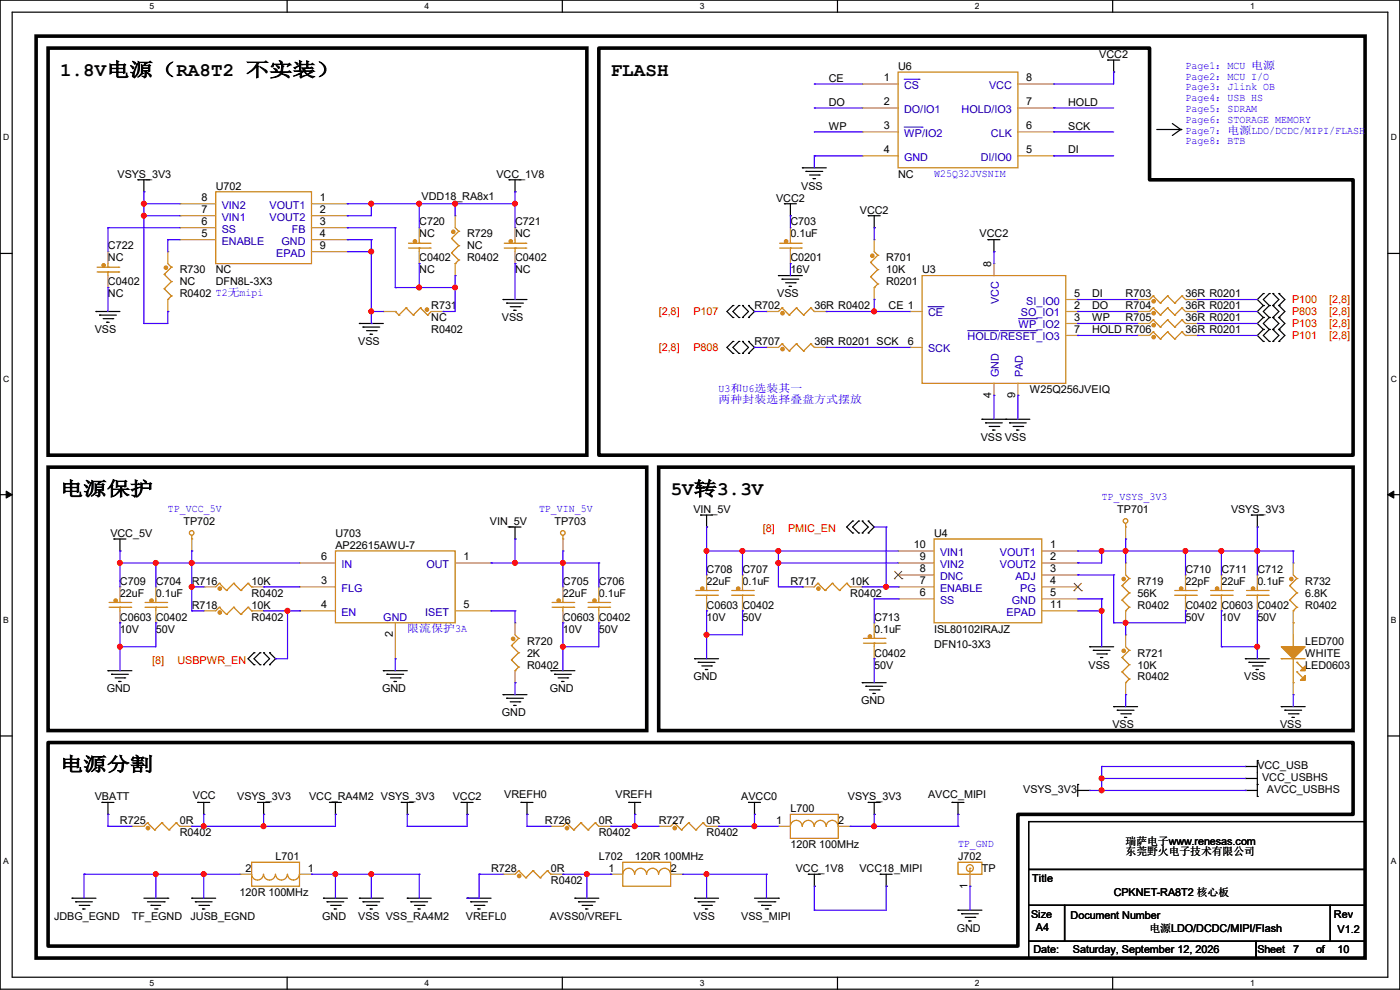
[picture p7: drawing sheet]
<svg xmlns="http://www.w3.org/2000/svg" width="297mm" height="210mm" viewBox="0 0 297 210" stroke-linecap="round" stroke-linejoin="round" font-family="sans-serif">
<path d="M0 0h297v209.8h-297zM2.6 2.6h291.8v204.7h-291.8z" fill="none" stroke="#000" stroke-width=".25"/>
<g fill="#fff">
<path d="M31.7 .3h1v2h-1z"/>
<path d="M31.7 207.6h1v1.9h-1z"/>
</g>
<path d="M60.9 0v2.6M60.9 207.3v2.5" fill="none" stroke="#000" stroke-width=".25"/>
<g fill="#fff">
<path d="M90.1 .3h1v2h-1z"/>
<path d="M90.1 207.6h1v1.9h-1z"/>
</g>
<path d="M119.3 0v2.6M119.3 207.3v2.5" fill="none" stroke="#000" stroke-width=".25"/>
<g fill="#fff">
<path d="M148.5 .3h.9v2h-.9z"/>
<path d="M148.5 207.6h.9v1.9h-.9z"/>
</g>
<path d="M177.7 0v2.6M177.7 207.3v2.5" fill="none" stroke="#000" stroke-width=".25"/>
<g fill="#fff">
<path d="M206.8 .3h1v2h-1z"/>
<path d="M206.8 207.6h1v1.9h-1z"/>
</g>
<path d="M236.1 0v2.6M236.1 207.3v2.5" fill="none" stroke="#000" stroke-width=".25"/>
<g fill="#fff">
<path d="M265.2 .3h1v2h-1z"/>
<path d="M265.2 207.6h1v1.9h-1z"/>
<path d="M.7 28.2h1.2v1.9h-1.2z"/>
<path d="M295.1 28.2h1.2v1.9h-1.2z"/>
<path d="M.7 79.3h1.2v2h-1.2z"/>
<path d="M295.1 79.3h1.2v2h-1.2z"/>
</g>
<path d="M0 53.8h2.6M294.4 53.8h2.6" fill="none" stroke="#000" stroke-width=".25"/>
<g fill="#fff">
<path d="M.7 130.5h1.2v2h-1.2z"/>
<path d="M295.1 130.5h1.1v2h-1.1z"/>
</g>
<path d="M0 104.9h2.6M294.4 104.9h2.6" fill="none" stroke="#000" stroke-width=".25"/>
<path d="M1.3 104.2l1.3 .7-1.3 .8zM294.4 104.9l1.3-.7v1.5z" fill="#000" stroke="#000" stroke-width=".21"/>
<g fill="#fff">
<path d="M.7 181.7h1.2v2h-1.2z"/>
<path d="M295.1 181.7h1.1v2h-1.1z"/>
</g>
<g fill="none" stroke="#000" stroke-width=".25">
<path d="M235 12.7h.1M235 12.7h2.5M236.3 15.3h.1M236.3 12.7v2.6M29.3 38.1h.1M29.3 38.1h2.5M30.5 38.1v2.6M108 38.1h.1M108 38.1h2.5M109.3 38.1v2.6M170.2 35.6h.1M170.2 35.6h5.1"/>
<path d="M171 36.4h.1M171 36.4h3.5M171.7 37.1h2.1M172.5 37.9h.1M172.5 37.9h.5M173.8 37.1h.1M245.4 27.5h5.1M248.7 26.2l1.8 1.3M250.5 27.5h.1M250.5 27.5l-1.8 1.2M30.5 40.7h.1M109.3 40.7h.1"/>
<path d="M165.1 58.5h.1M165.1 58.5h5.1M165.9 59.2h.1M165.9 59.2h3.6M166.4 43.2h.1M166.4 43.2h2.6M166.7 60h2M167.7 45.8h.1M167.7 43.2v2.6M168.7 60h.1M184.2 45.8h.1M184.2 45.8h2.5"/>
<path d="M185.5 48.3h.1M185.5 45.8v2.5M209.6 50.8h.1M209.6 50.8h2.5M210.9 53.4h.1M210.9 50.8v2.6M20.4 66.1h.1M20.4 66.1h5M21.1 66.8h.1M21.1 66.8h3.6M21.9 67.6h2M22.6 68.4h.1"/>
<path d="M22.6 68.4h.6M23.9 67.6h.1M76.2 68.6h.1M76.2 68.6h5.1M77 69.4h.1M77 69.4h3.6M77.8 70.1h2M78.5 70.9h.1M78.5 70.9h.5M79.8 70.1h.1M106.7 63.5h.1M106.7 63.5h5.1"/>
<path d="M107.5 64.3h.1M107.5 64.3h3.5M108.2 65.1h2.1M109 65.8h.1M109 65.8h.5M110.3 65.1h.1M155.5 72.4h.1M155.5 75h.1M155.5 64.8h.1M155.5 67.4h.1M155.5 72.4l-1.3 1.3 1.3 1.3M155.5 64.8l-1.3 1.3 1.3 1.3"/>
<path d="M156.8 75h.1M156.8 72.4h.1M156.8 67.4h.1M156.8 64.8h.1M156.8 72.4l-1.3 1.3 1.3 1.3M156.8 64.8l-1.3 1.3 1.3 1.3M157.5 75h.1M157.5 72.4h.1M157.5 67.4h.1M157.5 64.8h.1M157.5 72.4l1.3 1.3-1.3 1.3M157.5 64.8l1.3 1.3-1.3 1.3"/>
<path d="M158.8 72.4h.1M158.8 75h.1M158.8 64.8h.1M158.8 67.4h.1M158.8 72.4l1.3 1.3-1.3 1.3M158.8 64.8l1.3 1.3-1.3 1.3M167.4 60.7h.1M167.4 60.7h.5M268 62.3h.1M268 64.8h.1M268 67.4h.1M268 69.9h.1"/>
<path d="M268 72.4h.1M268 62.3l-1.3 1.2 1.3 1.3M268 67.4l-1.3 1.2 1.3 1.3M268 69.9l-1.3 1.3 1.3 1.2M268 64.8l-1.3 1.3 1.3 1.3M269.3 64.8h.1M269.3 62.3h.1M269.3 69.9h.1M269.3 67.4h.1M269.3 72.4h.1M269.3 62.3l-1.3 1.2 1.3 1.3M269.3 67.4l-1.3 1.2 1.3 1.3"/>
<path d="M269.3 69.9l-1.3 1.3 1.3 1.2M269.3 64.8l-1.3 1.3 1.3 1.3M270 64.8h.1M270 62.3h.1M270 69.9h.1M270 67.4h.1M270 72.4h.1M270 62.3l1.3 1.2-1.3 1.3M270 67.4l1.3 1.2-1.3 1.3M270 69.9l1.3 1.3-1.3 1.2M270 64.8l1.3 1.3-1.3 1.3M271.3 62.3h.1"/>
<path d="M271.3 64.8h.1M271.3 67.4h.1M271.3 69.9h.1M271.3 72.4h.1M271.3 62.3l1.3 1.2-1.3 1.3M271.3 67.4l1.3 1.2-1.3 1.3M271.3 69.9l1.3 1.3-1.3 1.2M271.3 64.8l1.3 1.3-1.3 1.3M208.3 88.9h.1M208.3 88.9h10.2M209.1 89.7h.1M209.1 89.7h3.5"/>
<path d="M209.8 90.5h2.1M210.6 91.2h.1M210.6 91.2h.5M211.9 90.5h.1M213.4 88.9h.1M214.2 89.7h.1M214.2 89.7h3.5M214.9 90.5h2.1M215.7 91.2h.1M215.7 91.2h.5M217 90.5h.1M24.2 114.3h.1"/>
<path d="M24.2 114.3h2.5M25.4 116.9h.1M25.4 114.3v2.6M108 111.8h.1M108 111.8h2.5M109.3 114.3h.1M109.3 111.8v2.5M148.6 109.3h.1M148.6 109.3h2.6M149.9 111.8h.1M149.9 109.3v2.5M180.9 110.5h.1"/>
<path d="M180.9 113.1h.1M180.9 110.5l-1.3 1.3 1.3 1.3M182.2 113.1h.1M182.2 110.5h.1M182.2 110.5l-1.3 1.3 1.3 1.3M182.9 113.1h.1M182.9 110.5h.1M182.9 110.5l1.3 1.3-1.3 1.3M184.2 110.5h.1M184.2 113.1h.1M184.2 110.5l1.3 1.3-1.3 1.3M265.5 109.3h.1"/>
<path d="M265.5 109.3h2.5M266.7 111.8h.1M266.7 109.3v2.5M53.9 138.5h.1M53.9 138.5l-1.3 1.2 1.3 1.3M55.2 138.5h.1M55.2 138.5l-1.3 1.2 1.3 1.3M55.9 138.5h.1M55.9 138.5l1.3 1.2-1.3 1.3M57.2 138.5h.1M57.2 138.5l1.3 1.2-1.3 1.3M147.4 139.7h.1"/>
<path d="M147.4 139.7h5M231.2 137.2h.1M231.2 137.2h5.1M231.9 138h.1M231.9 138h3.6M232.7 138.7h2M233.5 139.5h.1M233.5 139.5h.5M234.7 138.7h.1M264.2 139.7h.1M264.2 139.7h5.1M0 156.1h2.6"/>
<path d="M22.9 142.3h.1M22.9 142.3h5.1M23.7 143h.1M23.7 143h3.5M24.4 143.8h2.1M25.2 144.6h.1M25.2 144.6h.5M26.5 143.8h.1M53.9 141h.1M55.2 141h.1M55.9 141h.1M57.2 141h.1"/>
<path d="M81.3 142.3h.1M81.3 142.3h5.1M82.1 143h.1M82.1 143h3.5M82.8 143.8h2.1M83.6 144.6h.1M83.6 144.6h.5M84.9 143.8h.1M106.7 147.4h.1M106.7 147.4h5.1M107.5 148.1h.1M107.5 148.1h3.5"/>
<path d="M108.2 148.9h2.1M109 149.6h.1M109 149.6h.5M110.3 148.9h.1M116.9 142.3h.1M116.9 142.3h5.1M117.6 143h.1M117.6 143h3.6M118.4 143.8h2M119.2 144.6h.1M119.2 144.6h.5M120.4 143.8h.1"/>
<path d="M148.1 140.5h.1M148.1 140.5h3.6M148.9 141.3h2M149.6 142h.1M149.6 142h.6M150.9 141.3h.1M182.9 144.8h.1M182.9 144.8h5.1M183.7 145.6h.1M183.7 145.6h3.5M184.4 146.3h2.1M185.2 147.1h.1"/>
<path d="M185.2 147.1h.5M186.5 146.3h.1M236.3 149.9h.1M236.3 149.9h5M237 150.7h.1M237 150.7h3.6M237.8 151.4h2M238.5 152.2h.1M238.5 152.2h.6M239.8 151.4h.1M265 140.5h.1M265 140.5h3.5"/>
<path d="M265.7 141.3h2.1M266.5 142h.1M266.5 142h.5M267.8 141.3h.1M271.8 149.9h.1M271.8 149.9h5.1M272.6 150.7h.1M272.6 150.7h3.5M273.3 151.4h2.1M274.1 152.2h.1M274.1 152.2h.5M275.4 151.4h.1"/>
<path d="M294.4 156.1h2.6M21.6 170.2h.1M21.6 170.2h2.6M22.9 172.8h.1M22.9 170.2v2.6M42 170.2h.1M42 170.2h2.5M43.2 172.8h.1M43.2 170.2v2.6M54.7 170.2h.1M54.7 170.2h2.5M55.9 172.8h.1"/>
<path d="M55.9 170.2v2.6M69.9 170.2h.1M69.9 170.2h2.5M71.2 172.8h.1M71.2 170.2v2.6M85.1 170.2h.1M85.1 170.2h2.6M86.4 172.8h.1M86.4 170.2v2.6M97.8 170.2h.1M97.8 170.2h2.6M99.1 172.8h.1"/>
<path d="M99.1 170.2v2.6M110.5 170.2h.1M110.5 170.2h2.6M111.8 172.8h.1M111.8 170.2v2.6M133.4 170.2h.1M133.4 170.2h2.5M134.7 172.8h.1M134.7 170.2v2.6M158.8 170.2h.1M158.8 170.2h2.5M160.1 172.8h.1"/>
<path d="M160.1 170.2v2.6M184.2 170.2h.1M184.2 170.2h2.5M185.5 172.8h.1M185.5 170.2v2.6M202 170.2h.1M202 170.2h2.5M203.2 172.8h.1M203.2 170.2v2.6M218.2 174.3h71.4v10.1h-71.4zM228.6 166.4h.1M228.6 167.7h2.6"/>
<path d="M228.6 166.4v2.6M231.2 167.7h.1M264.2 165.1h.1M264.2 167.7h.1M264.2 162.6h.1M264.2 167.7h2.5M264.2 165.1h2.5M264.2 162.6h2.5M266.7 166.4h.1M266.7 169h.1M266.7 161.3h.1M266.7 161.3v7.7"/>
<path d="M15.3 190.5h.1M15.3 190.5h5.1M16 191.3h.1M16 191.3h3.6M16.8 192.1h2M17.6 192.8h.1M17.6 192.8h.5M18.8 192.1h.1M30.5 190.5h5.1M31.3 191.3h3.5M32 192.1h.1M32 192.1h2.1"/>
<path d="M32.8 192.8h.5M33.3 192.8h.1M34.8 191.3h.1M35.6 190.5h.1M40.7 190.5h.1M40.7 190.5h5.1M41.4 191.3h.1M41.4 191.3h3.6M42.2 192.1h2M43 192.8h.1M43 192.8h.5M44.2 192.1h.1"/>
<path d="M68.6 190.5h.1M68.6 190.5h5.1M69.4 191.3h.1M69.4 191.3h3.5M70.1 192.1h2.1M70.9 192.8h.1M70.9 192.8h.5M72.2 192.1h.1M76.2 190.5h.1M76.2 190.5h5.1M77 191.3h.1M77 191.3h3.6"/>
<path d="M77.8 192.1h2M78.5 192.8h.1M78.5 192.8h.5M79.8 192.1h.1M86.4 190.5h.1M86.4 190.5h5.1M87.2 191.3h.1M87.2 191.3h3.5M87.9 192.1h2.1M88.7 192.8h.1M88.7 192.8h.5M90 192.1h.1"/>
<path d="M99.1 190.5h.1M99.1 190.5h5.1M99.9 191.3h.1M99.9 191.3h3.5M100.6 192.1h2.1M101.4 192.8h.1M101.4 192.8h.5M102.7 192.1h.1M122 190.5h.1M122 190.5h5M122.7 191.3h.1M122.7 191.3h3.6"/>
<path d="M123.5 192.1h2M124.2 192.8h.1M124.2 192.8h.6M125.5 192.1h.1M147.4 190.5h.1M147.4 190.5h5M148.1 191.3h.1M148.1 191.3h3.6M148.9 192.1h2M149.6 192.8h.1M149.6 192.8h.6M150.9 192.1h.1"/>
<path d="M160.1 190.5h5M160.8 191.3h3.6M161.6 192.1h.1M161.6 192.1h2M162.3 192.8h.6M162.9 192.8h.1M164.4 191.3h.1M165.1 190.5h.1M171.5 185.5h.1M171.5 185.5h2.5M172.8 188h.1M172.8 185.5v2.5"/>
<path d="M186.7 185.5h.1M186.7 185.5h2.6M188 188h.1M188 185.5v2.5M203.2 193.1h.1M203.2 193.1h5.1M204 193.8h.1M204 193.8h3.6M204.8 194.6h2M205.5 195.4h.1M205.5 195.4h.5M206.8 194.6h.1"/>
<path d="M218.2 184.4h71.4v7.7h-71.4zM218.2 192.1h7.6v7.6h-7.6zM218.2 199.7h48.3v3.5h-48.3zM225.8 192.1h56.4v7.6h-56.4zM266.5 199.7h23.1v3.5h-23.1zM282.2 192.1h7.4v7.6h-7.4z"/>
</g>
<path d="M7.7 7.7h281.9v195.5h-281.9zM10.2 10.2h114.3v86.4h-114.3zM127 10.2h116.9v27.9h43.2v58.5h-160.1zM10.2 99.1h127v55.9h-127zM139.7 99.1h147.4v55.9h-147.4zM10.2 157.5h276.9v15.3h-71.2v27.9h-205.7z" fill="none" stroke="#000" stroke-width=".76"/>
<g fill="none" stroke="#cc8006" stroke-width=".25">
<path d="M190.5 15.3h25.4v20.3h-25.4zM20.6 57.7h4.6M20.6 56.7h4.6M22.9 57.7h.1M22.9 56.7h.1M22.9 55.9v.8M22.9 57.7v.8M25.2 57.7h.1M25.2 56.7h.1M34.8 58.2h.1M34.8 58.2l1.6 1.5M35.6 55.9l.8 .8"/>
<path d="M36.4 56.7h.1M36.4 59.7h.1M36.4 56.7l-1.6 1.5M36.4 59.7l-1.6 1.6M45.8 40.7h20.3v15.2h-20.3zM86.7 52.6h4.5M86.7 51.6h4.5M88.9 52.6h.1M88.9 51.6h.1M88.9 50.8v.8M88.9 52.6v.8M91.2 52.6h.1"/>
<path d="M91.2 51.6h.1M95.8 50.6h.1M95.8 53.6h.1M95.8 50.6l1.5 1.5M95.8 53.6l1.5 1.6M96.6 55.9h.1M96.6 48.3l.7 .8M97.3 49.1h.1M97.3 52.1h.1M97.3 55.2h.1M97.3 49.1l-1.5 1.5M97.3 52.1l-1.5 1.5"/>
<path d="M97.3 55.2l-.7 .7M107 52.6h4.5M107 51.6h4.5M109.3 52.6h.1M109.3 51.6h.1M109.3 50.8v.8M109.3 52.6v.8M111.5 52.6h.1M111.5 51.6h.1M165.4 52.6h4.6M165.4 51.6h4.6M167.7 52.6h.1"/>
<path d="M167.7 51.6h.1M167.7 50.8v.8M167.7 52.6v.8M170 52.6h.1M170 51.6h.1M184.7 55.7h.1M184.7 58.7h.1M184.7 55.7l1.5 1.5M184.7 58.7l1.5 1.5M185.5 53.4l.7 .7M186.2 54.1h.1M186.2 57.2h.1"/>
<path d="M186.2 54.1l-1.5 1.6M186.2 57.2l-1.5 1.5M195.6 58.5h30.5v22.8h-30.5zM34.8 61.3h.1M34.8 61.3l1.6 1.5M35.6 63.5h.1M36.4 62.8h.1M36.4 62.8l-.8 .7M83.9 66.1h.1M83.9 66.1l.7 .7M84.6 66.8h.1M86.1 65.3h.1"/>
<path d="M86.1 65.3l1.6 1.5M86.1 65.3l-1.5 1.5M87.7 66.8h.1M89.2 65.3h.1M89.2 65.3l1.5 1.5M89.2 65.3l-1.5 1.5M90.7 66.8h.1M91.5 66.1l-.8 .7M165.9 65.3h.1M165.9 72.9h.1M165.9 65.3l-.8 .8M165.9 65.3l1.5 1.5"/>
<path d="M165.9 72.9l-.8 .8M165.9 72.9l1.5 1.6M167.4 66.8h.1M167.4 74.5h.1M169 65.3h.1M169 72.9h.1M169 65.3l-1.6 1.5M169 65.3l1.5 1.5M169 72.9l-1.6 1.6M169 72.9l1.5 1.6M170.5 66.8h.1M170.5 74.5h.1"/>
<path d="M172 65.3h.1M172 72.9h.1M172 65.3l-1.5 1.5M172 65.3l.8 .8M172 72.9l-1.5 1.6M172 72.9l.8 .8M172.8 66.1h.1M172.8 73.7h.1M185.5 61h.1M186.2 60.2h.1M186.2 60.2l-.7 .8M244.6 65.3h.1"/>
<path d="M244.6 67.9h.1M244.6 70.4h.1M244.6 62.8h.1M244.6 65.3l-.7 .8M244.6 65.3l1.6 1.5M244.6 67.9l-.7 .7M244.6 67.9l1.6 1.5M244.6 70.4l-.7 .8M244.6 70.4l1.6 1.5M244.6 62.8l-.7 .7M244.6 62.8l1.6 1.5M246.2 66.8h.1"/>
<path d="M246.2 69.4h.1M246.2 71.9h.1M246.2 64.3h.1M247.7 65.3h.1M247.7 67.9h.1M247.7 70.4h.1M247.7 62.8h.1M247.7 65.3l-1.5 1.5M247.7 65.3l1.5 1.5M247.7 67.9l-1.5 1.5M247.7 67.9l1.5 1.5M247.7 70.4l-1.5 1.5"/>
<path d="M247.7 70.4l1.5 1.5M247.7 62.8l-1.5 1.5M247.7 62.8l1.5 1.5M249.2 66.8h.1M249.2 69.4h.1M249.2 71.9h.1M249.2 64.3h.1M250.7 65.3h.1M250.7 67.9h.1M250.7 70.4h.1M250.7 62.8h.1M250.7 65.3l-1.5 1.5"/>
<path d="M250.7 65.3l.8 .8M250.7 67.9l-1.5 1.5M250.7 67.9l.8 .7M250.7 70.4l-1.5 1.5M250.7 70.4l.8 .8M250.7 62.8l-1.5 1.5M250.7 62.8l.8 .7M251.5 66.1h.1M251.5 68.6h.1M251.5 71.2h.1M251.5 63.5h.1M40.7 114.3h.1"/>
<path d="M40.7 113.6v.7M71.2 116.9h25.4v15.2h-25.4zM119.4 114.3h.1M119.4 113.6v.7M198.2 114.3h22.8v17.8h-22.8zM238.8 111.8h.1M238.8 111v.8M23.2 128.8h4.5M23.2 127.8h4.5M25.4 128.8h.1M25.4 127.8h.1M25.4 127v.8"/>
<path d="M25.4 128.8v.8M27.7 128.8h.1M27.7 127.8h.1M30.8 128.8h4.5M30.8 127.8h4.5M33.1 128.8h.1M33.1 127.8h.1M33.1 127v.8M33.1 128.8v.8M35.3 128.8h.1M35.3 127.8h.1M46.5 123.7h.1"/>
<path d="M46.5 128.8h.1M46.5 123.7l-.7 .8M46.5 123.7l1.5 1.6M46.5 128.8l-.7 .8M46.5 128.8l1.5 1.5M48 125.3h.1M48 130.3h.1M49.6 123.7h.1M49.6 128.8h.1M49.6 123.7l-1.6 1.6M49.6 123.7l1.5 1.6M49.6 128.8l-1.6 1.5"/>
<path d="M49.6 128.8l1.5 1.5M51.1 125.3h.1M51.1 130.3h.1M52.6 123.7h.1M52.6 128.8h.1M52.6 123.7l-1.5 1.6M52.6 123.7l.8 .8M52.6 128.8l-1.5 1.5M52.6 128.8l.8 .8M53.4 124.5h.1M53.4 129.6h.1M108.5 136.9h.1"/>
<path d="M108.5 140h.1M108.5 136.9l1.5 1.6M108.5 140l1.5 1.5M109.3 134.7l.7 .7M110 135.4h.1M110 138.5h.1M110 135.4l-1.5 1.5M110 138.5l-1.5 1.5M117.1 128.8h4.6M117.1 127.8h4.6M119.4 128.8h.1M119.4 127.8h.1"/>
<path d="M119.4 127v.8M119.4 128.8v.8M121.7 128.8h.1M121.7 127.8h.1M124.8 128.8h4.5M124.8 127.8h4.5M127 128.8h.1M127 127.8h.1M127 127v.8M127 128.8v.8M129.3 128.8h.1M129.3 127.8h.1"/>
<path d="M147.6 126.3h4.6M147.6 125.3h4.6M149.9 126.3h.1M149.9 125.3h.1M149.9 124.5v.8M149.9 126.3v.7M152.2 126.3h.1M152.2 125.3h.1M155.2 126.3h4.6M155.2 125.3h4.6M157.5 126.3h.1M157.5 125.3h.1"/>
<path d="M157.5 124.5v.8M157.5 126.3v.7M159.8 126.3h.1M159.8 125.3h.1M173.5 123.7h.1M173.5 123.7l-.7 .8M173.5 123.7l1.5 1.6M175 125.3h.1M176.6 123.7h.1M176.6 123.7l-1.6 1.6M176.6 123.7l1.5 1.6M178.1 125.3h.1"/>
<path d="M179.6 123.7h.1M179.6 123.7l-1.5 1.6M179.6 123.7l.8 .8M180.4 124.5h.1M183.2 136.4h4.5M183.2 135.4h4.5M185.5 136.4h.1M185.5 135.4h.1M185.5 134.7v.7M185.5 136.4v.8M187.7 136.4h.1M187.7 135.4h.1"/>
<path d="M238 139.5h.1M238 124.2h.1M238 127.3h.1M238 139.5l1.6 1.5M238 124.2l1.6 1.6M238 127.3l1.6 1.5M238.8 129.6h.1M238.8 137.2l.8 .8M238.8 122l.8 .7M239.6 138h.1M239.6 122.7h.1M239.6 125.8h.1"/>
<path d="M239.6 128.8h.1M239.6 138l-1.6 1.5M239.6 122.7l-1.6 1.5M239.6 125.8l-1.6 1.5M239.6 128.8l-.8 .8M249.2 126.3h4.6M249.2 125.3h4.6M251.5 126.3h.1M251.5 125.3h.1M251.5 124.5v.8M251.5 126.3v.7M253.8 126.3h.1"/>
<path d="M253.8 125.3h.1M256.8 126.3h4.6M256.8 125.3h4.6M259.1 126.3h.1M259.1 125.3h.1M259.1 124.5v.8M259.1 126.3v.7M261.4 126.3h.1M261.4 125.3h.1M264.5 126.3h4.5M264.5 125.3h4.5M266.7 126.3h.1"/>
<path d="M266.7 125.3h.1M266.7 124.5v.8M266.7 126.3v.7M269 126.3h.1M269 125.3h.1M271.8 139.7h.1M271.8 139.7h5.1M273.6 124.2h.1M273.6 127.3h.1M273.6 124.2l1.5 1.6M273.6 127.3l1.5 1.5M274.4 129.6h.1"/>
<path d="M274.4 137.2h.1M274.4 122l.7 .7M274.4 134.7v2.5M274.4 139.7v5.1M275.1 122.7h.1M275.1 125.8h.1M275.1 128.8h.1M275.1 122.7l-1.5 1.5M275.1 125.8l-1.5 1.5M275.1 128.8l-.7 .8M109.3 142.3h.1M110 141.5h.1"/>
<path d="M110 141.5l-.7 .8M238 142.5h.1M238 142.5l1.6 1.6M238.8 144.8h.1M239.6 141h.1M239.6 144.1h.1M239.6 141l-1.6 1.5M239.6 144.1l-.8 .7M274.4 144.8h.1M275.1 140.5h.1M275.1 142.5h.1M275.1 140.5l1.3 1.3"/>
<path d="M275.1 142.5l1.3 1.3M31.3 174.5h.1M31.3 174.5l-.8 .8M31.3 174.5l1.5 1.6M32.8 176.1h.1M34.3 174.5h.1M34.3 174.5l-1.5 1.6M34.3 174.5l1.6 1.6M35.9 176.1h.1M37.4 174.5h.1M37.4 174.5l-1.5 1.6M37.4 174.5l.7 .8"/>
<path d="M38.1 175.3h.1M120.2 174.5h.1M120.2 174.5l-.8 .8M120.2 174.5l1.5 1.6M121.7 176.1h.1M123.2 174.5h.1M123.2 174.5l-1.5 1.6M123.2 174.5l1.6 1.6M124.8 176.1h.1M126.3 174.5h.1M126.3 174.5l-1.5 1.6M126.3 174.5l.7 .8"/>
<path d="M127 175.3h.1M143 174.5h.1M143 174.5l-.7 .8M143 174.5l1.6 1.6M144.6 176.1h.1M146.1 174.5h.1M146.1 174.5l-1.5 1.6M146.1 174.5l1.5 1.6M147.6 176.1h.1M149.1 174.5h.1M149.1 174.5l-1.5 1.6M149.1 174.5l.8 .8"/>
<path d="M149.9 175.3h.1M167.7 172.8h10.1v5h-10.1zM175.3 175.3a1.27 1.27 0 0 0-1.3-1.3 1.27 1.27 0 0 0-1.3 1.3 1.27 1.27 0 0 0-1.2-1.3 1.27 1.27 0 0 0-1.3 1.3 1.25 1.25 0 0 0-1.3-1.3 1.25 1.25 0 0 0-1.2 1.3M177.8 175.3a1.25 1.25 0 0 0-1.2-1.3 1.25 1.25 0 0 0-1.3 1.3M53.4 182.9h10.1v5.1h-10.1zM53.4 185.5a1.27 1.27 0 0 0 1.3 1.2 1.27 1.27 0 0 0 1.2-1.2 1.25 1.25 0 0 0 1.3 1.2 1.25 1.25 0 0 0 1.2-1.2M58.5 185.5a1.25 1.25 0 0 0 1.2 1.2 1.25 1.25 0 0 0 1.3-1.2M61 185.5a1.25 1.25 0 0 0 1.3 1.2 1.25 1.25 0 0 0 1.2-1.2M110 184.7h.1M110 184.7l-.7 .8M110 184.7l1.5 1.5M111.5 186.2h.1"/>
<path d="M113.1 184.7h.1M113.1 184.7l-1.6 1.5M113.1 184.7l1.5 1.5M114.6 186.2h.1M116.1 184.7h.1M116.1 184.7l-1.5 1.5M116.1 184.7l.8 .8M116.9 185.5h.1M132.1 182.9h10.2v5.1h-10.2zM132.1 185.5a1.25 1.25 0 0 1 1.3-1.3 1.25 1.25 0 0 1 1.2 1.3M134.7 185.5a1.25 1.25 0 0 1 1.2-1.3 1.25 1.25 0 0 1 1.3 1.3M137.2 185.5a1.25 1.25 0 0 1 1.3-1.3 1.25 1.25 0 0 1 1.2 1.3"/>
<path d="M139.7 185.5a1.25 1.25 0 0 1 1.3-1.3 1.25 1.25 0 0 1 1.2 1.3M203.2 182.9h5.1v2.6h-5.1zM205.8 184.2h.1M205.8 184.2v1.3"/>
<circle cx="40.7" cy="113.1" r=".49"/>
<circle cx="119.4" cy="113.1" r=".49"/>
<circle cx="238.8" cy="110.5" r=".49"/>
<circle cx="205.8" cy="184.2" r=".74"/>
</g>
<g fill="#cc8006" stroke="#cc8006" stroke-width=".25">
<path d="M271.8 137.2h5.1l-2.5 2.5z"/>
<path d="M275.9 142.3l1-1v1z"/>
<path d="M275.9 144.3l1-1v1z"/>
<circle cx="143.1" cy="175.7" r=".36"/>
<circle cx="238.4" cy="138.1" r=".36"/>
<circle cx="166.8" cy="51.2" r=".36"/>
<circle cx="108.4" cy="51.2" r=".36"/>
<circle cx="244.7" cy="66.4" r=".36"/>
<circle cx="149" cy="124.9" r=".36"/>
<circle cx="120.3" cy="175.7" r=".36"/>
<circle cx="185.1" cy="54.3" r=".36"/>
<circle cx="88" cy="51.2" r=".36"/>
<circle cx="258.2" cy="124.9" r=".36"/>
<circle cx="166" cy="66.4" r=".36"/>
<circle cx="244.7" cy="69" r=".36"/>
<circle cx="156.6" cy="124.9" r=".36"/>
<circle cx="96.2" cy="49.2" r=".36"/>
<circle cx="250.6" cy="124.9" r=".36"/>
<circle cx="90.6" cy="65.7" r=".36"/>
<circle cx="126.1" cy="127.4" r=".36"/>
<circle cx="118.5" cy="127.4" r=".36"/>
<circle cx="244.7" cy="71.5" r=".36"/>
<circle cx="238.4" cy="122.8" r=".36"/>
<circle cx="184.6" cy="135" r=".36"/>
<circle cx="24.5" cy="127.4" r=".36"/>
<circle cx="274" cy="122.8" r=".36"/>
<circle cx="265.8" cy="124.9" r=".36"/>
<circle cx="35.2" cy="56.8" r=".36"/>
<circle cx="166" cy="74.1" r=".36"/>
<circle cx="110.1" cy="185.8" r=".36"/>
<circle cx="108.9" cy="135.5" r=".36"/>
<circle cx="173.6" cy="124.9" r=".36"/>
<circle cx="244.7" cy="63.9" r=".36"/>
<circle cx="32.2" cy="127.4" r=".36"/>
<circle cx="31.4" cy="175.7" r=".36"/>
<circle cx="46.6" cy="124.9" r=".36"/>
<circle cx="46.6" cy="129.9" r=".36"/>
<circle cx="22" cy="56.3" r=".36"/>
</g>
<g fill="none" stroke="#a84" stroke-width=".25">
<path d="M182.9 17.8h.1M182.9 17.8h7.6M215.9 17.8h7.7M223.6 17.8h.1M182.9 22.9h.1M182.9 28h.1M182.9 33.1h.1M182.9 22.9h7.6M182.9 28h7.6M182.9 33.1h7.6M215.9 22.9h7.7M215.9 28h7.7"/>
<path d="M215.9 33.1h7.7M223.6 33.1h.1M223.6 28h.1M223.6 22.9h.1M22.9 53.4h.1M22.9 53.4v2.5M22.9 58.5v2.5M35.6 53.4h.1M35.6 53.4v2.5M38.1 50.8h.1M38.1 48.3h.1M38.1 45.8h.1"/>
<path d="M38.1 43.2h.1M38.1 43.2h7.7M38.1 45.8h7.7M38.1 48.3h7.7M38.1 50.8h7.7M66.1 43.2h7.6M66.1 45.8h7.6M66.1 48.3h7.6M66.1 50.8h7.6M66.1 53.4h7.6M73.7 43.2h.1M73.7 45.8h.1"/>
<path d="M73.7 48.3h.1M73.7 50.8h.1M73.7 53.4h.1M88.9 48.3h.1M88.9 55.9h.1M88.9 48.3v2.5M88.9 53.4v2.5M96.6 45.8h.1M96.6 58.5h.1M96.6 45.8v2.5M96.6 55.9v2.6M109.3 48.3h.1"/>
<path d="M109.3 55.9h.1M109.3 48.3v2.5M109.3 53.4v2.5M167.7 48.3h.1M167.7 55.9h.1M167.7 48.3v2.5M167.7 53.4v2.5M185.5 50.8h.1M185.5 50.8v2.6M210.9 55.9h.1M210.9 55.9v2.6M22.9 61h.1"/>
<path d="M35.6 66.1h.1M35.6 63.5v2.6M81.3 66.1h.1M81.3 66.1h2.6M91.5 66.1h2.5M94 66.1h.1M162.6 66.1h.1M162.6 73.7h.1M162.6 66.1h2.5M162.6 73.7h2.5M172.8 66.1h2.5M172.8 73.7h2.5"/>
<path d="M175.3 66.1h.1M175.3 73.7h.1M185.5 63.5h.1M185.5 61v2.5M193.1 66.1h.1M193.1 73.7h.1M193.1 66.1h2.5M193.1 73.7h2.5M226.1 66.1h2.5M226.1 68.6h2.5M226.1 71.2h2.5M226.1 63.5h2.5"/>
<path d="M228.6 66.1h.1M228.6 68.6h.1M228.6 63.5h.1M228.6 71.2h.1M241.3 66.1h.1M241.3 68.6h.1M241.3 71.2h.1M241.3 63.5h.1M241.3 66.1h2.6M241.3 68.6h2.6M241.3 71.2h2.6M241.3 63.5h2.6"/>
<path d="M251.5 66.1h2.5M251.5 68.6h2.5M251.5 71.2h2.5M251.5 63.5h2.5M254 66.1h.1M254 68.6h.1M254 71.2h.1M254 63.5h.1M210.9 83.9h.1M210.9 81.3v2.6M215.9 83.9h.1M215.9 81.3v2.6"/>
<path d="M40.7 116.9h.1M40.7 114.3v2.6M63.5 119.4h.1M63.5 119.4h7.7M96.6 119.4h7.6M104.2 119.4h.1M119.4 116.9h.1M119.4 114.3v2.6M190.5 119.4h.1M190.5 116.9h.1M190.5 119.4h7.7M190.5 116.9h7.7"/>
<path d="M221 119.4h7.6M221 116.9h7.6M228.6 116.9h.1M228.6 119.4h.1M238.8 119.4h.1M238.8 114.3h.1M238.8 111.8v2.5M238.8 119.4v2.6M274.4 119.4h.1M274.4 119.4v2.6M25.4 124.5h.1M25.4 132.1h.1"/>
<path d="M25.4 124.5v2.5M25.4 129.6v2.5M33.1 124.5h.1M33.1 132.1h.1M33.1 124.5v2.5M33.1 129.6v2.5M43.2 124.5h.1M43.2 129.6h.1M43.2 124.5h2.6M43.2 129.6h2.6M53.4 124.5h2.5M53.4 129.6h2.5"/>
<path d="M55.9 124.5h.1M55.9 129.6h.1M63.5 124.5h.1M63.5 129.6h.1M63.5 124.5h7.7M63.5 129.6h7.7M83.9 139.7h.1M83.9 132.1v7.6M96.6 129.6h7.6M104.2 129.6h.1M109.3 132.1h.1M109.3 132.1v2.6"/>
<path d="M119.4 124.5h.1M119.4 132.1h.1M119.4 124.5v2.5M119.4 129.6v2.5M127 124.5h.1M127 132.1h.1M127 124.5v2.5M127 129.6v2.5M149.9 122h.1M149.9 129.6h.1M149.9 122v2.5M149.9 127v2.6"/>
<path d="M157.5 122h.1M157.5 129.6h.1M157.5 122v2.5M157.5 127v2.6M170.2 124.5h.1M170.2 124.5h2.6M180.4 124.5h2.5M182.9 124.5h.1M185.5 132.1h.1M185.5 139.7h.1M185.5 132.1v2.6M185.5 137.2v2.5"/>
<path d="M190.5 127h.1M190.5 124.5h.1M190.5 122h.1M190.5 124.5h7.7M190.5 122h7.7M190.5 127h7.7M221 124.5h7.6M221 129.6h7.6M221 122h7.6M221 127h7.6M228.6 122h.1M228.6 124.5h.1"/>
<path d="M228.6 127h.1M228.6 129.6h.1M238.8 134.7h.1M238.8 132.1h.1M238.8 129.6v2.5M238.8 134.7v2.5M251.5 122h.1M251.5 129.6h.1M251.5 122v2.5M251.5 127v2.6M259.1 122h.1M259.1 129.6h.1"/>
<path d="M259.1 122v2.5M259.1 127v2.6M266.7 122h.1M266.7 129.6h.1M266.7 122v2.5M266.7 127v2.6M274.4 132.1h.1M274.4 129.6v5.1M109.3 144.8h.1M109.3 142.3v2.5M238.8 147.4h.1M238.8 144.8v2.6"/>
<path d="M274.4 147.4h.1M274.4 144.8v2.6M28 175.3h.1M28 175.3h2.5M38.1 175.3h2.6M40.7 175.3h.1M116.9 175.3h.1M116.9 175.3h2.5M127 175.3h2.6M129.6 175.3h.1M139.7 175.3h.1M139.7 175.3h2.6"/>
<path d="M149.9 175.3h2.5M152.4 175.3h.1M165.1 175.3h.1M165.1 175.3h2.6M177.8 175.3h2.6M180.4 175.3h.1M50.8 185.5h.1M50.8 185.5h2.6M63.5 185.5h2.6M66.1 185.5h.1M106.7 185.5h.1M106.7 185.5h2.6"/>
<path d="M116.9 185.5h2.5M119.4 185.5h.1M129.6 185.5h.1M129.6 185.5h2.5M142.3 185.5h2.5M144.8 185.5h.1M205.8 188h.1M205.8 185.5v2.5"/>
</g>
<path d="M191.8 16.8h3.2M195 16.8h.1M191.8 27h3.8M195.6 27h.1M196.9 65.1h3.2M200.1 65.1h.1M205.3 70.1h6.3M211.6 70.1h.1M212.3 70.1h7.6M216.1 67.6h3.8M219.9 67.6h.1M219.9 70.1h.1" fill="none" stroke="#00c" stroke-width=".21"/>
<path d="M189.7 122.8h.1M189.8 121.2l1.5 1.6M191.3 121.2l-1.6 1.6M191.3 122.8h.1M227.8 125.3h.1M227.9 123.7l1.5 1.6M229.4 123.7l-1.6 1.6M229.4 125.3h.1" fill="none" stroke="#804000" stroke-width=".21"/>
<g fill="none" stroke="#4200ff" stroke-width=".25">
<path d="M172.8 17.8h.1M172.8 17.8h10.1M223.6 17.8h.1M236.3 15.3h.1M236.3 15.3v2.5h-12.7M172.8 28h.1M172.8 22.9h.1M172.8 33.1h.1M172.8 33.1v2.5M172.8 28h10.1M172.8 22.9h10.1M172.8 33.1h10.1"/>
<path d="M223.6 22.9h.1M223.6 33.1h.1M223.6 28h.1M223.6 28h12.7M223.6 22.9h12.7M223.6 33.1h12.7M22.9 48.3h.1M22.9 48.3v5.1M22.9 48.3h15.2M30.5 45.8h.1M30.5 43.2h.1M30.5 40.7h.1"/>
<path d="M30.5 43.2h7.6M30.5 45.8h7.6M30.5 40.7v27.9M35.6 50.8h.1M35.6 50.8v2.6M35.6 50.8h2.5M73.7 45.8h.1M73.7 48.3h.1M73.7 50.8h.1M73.7 43.2h.1M73.7 43.2h35.6M73.7 53.4h5.1"/>
<path d="M73.7 48.3h10.2M73.7 50.8h5.1M78.8 53.4h.1M78.8 43.2h.1M78.8 50.8h.1M78.8 43.2v2.6h-5.1M78.8 50.8v17.8M83.9 48.3h.1M83.9 48.3v12.7M88.9 43.2h.1M88.9 55.9h.1M88.9 43.2v5.1"/>
<path d="M88.9 55.9v5.1M96.6 43.2h.1M96.6 58.5h.1M96.6 58.5v7.6h-2.6M96.6 43.2v2.6M109.3 40.7h.1M109.3 43.2h.1M109.3 55.9h.1M109.3 40.7v7.6M109.3 55.9v7.6M167.7 45.8h.1M167.7 55.9h.1"/>
<path d="M167.7 45.8v2.5M167.7 55.9v2.6M185.5 48.3h.1M185.5 48.3v2.5M210.9 53.4h.1M210.9 53.4v2.5M22.9 61h.1M22.9 61v5.1M30.5 68.6h.1M35.6 66.1h.1M35.6 66.1v2.5h-5.1M78.8 66.1h.1"/>
<path d="M78.8 68.6h.1M78.8 66.1h2.5M83.9 61h.1M83.9 61h12.7M88.9 61h.1M94 66.1h.1M96.6 61h.1M160.1 66.1h.1M160.1 73.7h.1M160.1 66.1h2.5M160.1 73.7h2.5M175.3 66.1h.1"/>
<path d="M175.3 73.7h.1M175.3 66.1h17.8M175.3 73.7h17.8M185.5 63.5h.1M185.5 66.1h.1M185.5 63.5v2.6M228.6 63.5h.1M228.6 68.6h.1M228.6 71.2h.1M228.6 66.1h.1M228.6 63.5h12.7M228.6 68.6h12.7"/>
<path d="M228.6 66.1h12.7M228.6 71.2h12.7M254 63.5h.1M254 66.1h.1M254 68.6h.1M254 71.2h.1M254 63.5h12.7M254 68.6h12.7M254 66.1h12.7M254 71.2h12.7M210.9 83.9h.1M210.9 83.9v5"/>
<path d="M215.9 83.9h.1M215.9 83.9v5M25.4 116.9h.1M25.4 119.4h.1M25.4 116.9v7.6M25.4 119.4h38.1M33.1 119.4h.1M33.1 119.4v5.1M40.7 119.4h.1M40.7 116.9h.1M40.7 116.9v12.7M104.2 119.4h.1"/>
<path d="M104.2 119.4h22.8M109.3 114.3h.1M109.3 114.3v5.1M119.4 119.4h.1M119.4 116.9h.1M119.4 116.9v7.6M127 119.4h.1M127 119.4v5.1M149.9 111.8h.1M149.9 116.9h.1M149.9 111.8v10.2M149.9 116.9h40.6"/>
<path d="M157.5 116.9h.1M157.5 116.9v5.1M165.1 119.4h.1M165.1 116.9h.1M165.1 119.4h25.4M165.1 116.9v7.6h5.1M185.5 111.8h2.5M188 111.8h.1M188 111.8v12.7M228.6 116.9h.1M228.6 119.4h.1M228.6 116.9h45.8"/>
<path d="M233.7 116.9h.1M233.7 116.9v2.5h-5.1M238.8 114.3h.1M238.8 116.9h.1M238.8 114.3v5.1M251.5 116.9h.1M251.5 116.9v5.1M259.1 116.9h.1M259.1 116.9v5.1M266.7 116.9h.1M266.7 111.8h.1M266.7 111.8v10.2"/>
<path d="M274.4 116.9h.1M274.4 116.9v2.5M25.4 132.1h.1M25.4 137.2h.1M25.4 132.1v10.2M33.1 132.1h.1M33.1 132.1v5.1h-7.7M40.7 124.5h.1M40.7 129.6h.1M40.7 124.5h2.5M40.7 129.6h2.5M55.9 124.5h.1"/>
<path d="M55.9 124.5h7.6M55.9 129.6h7.6M58.5 139.7h.1M61 129.6h.1M61 129.6v10.1h-2.5M63.5 129.6h.1M83.9 139.7h.1M83.9 139.7v2.6M104.2 129.6h.1M104.2 129.6h5.1M109.3 129.6h.1M109.3 129.6v2.5"/>
<path d="M119.4 132.1h.1M119.4 137.2h.1M119.4 132.1v10.2M127 132.1h.1M127 132.1v5.1h-7.6M149.9 129.6h.1M149.9 134.7h.1M149.9 129.6v10.1M157.5 129.6h.1M157.5 129.6v5.1h-7.6M170.2 124.5h.1M182.9 124.5h7.6"/>
<path d="M185.5 127h.1M185.5 139.7h.1M185.5 127h5M185.5 127v5.1M185.5 139.7v5.1M188 124.5h.1M190.5 127h.1M190.5 124.5h.1M228.6 122h.1M228.6 129.6h5.1M228.6 127h5.1M228.6 122h7.7"/>
<path d="M233.7 127h.1M233.7 129.6h.1M233.7 127v10.2M236.3 132.1h.1M236.3 122h.1M236.3 122v10.1M238.8 132.1h.1M238.8 132.1v2.6M251.5 129.6h.1M251.5 129.6v2.5h-15.2M259.1 129.6h.1M259.1 137.2h.1"/>
<path d="M259.1 137.2h7.6M259.1 129.6v7.6M266.7 129.6h.1M266.7 137.2h.1M266.7 129.6v10.1M109.3 144.8h.1M109.3 144.8v2.6M238.8 147.4h.1M238.8 147.4v2.5M274.4 147.4h.1M274.4 147.4v2.5M22.9 175.3h.1"/>
<path d="M22.9 172.8h.1M22.9 175.3h5.1M22.9 172.8v2.5M40.7 175.3h.1M43.2 172.8h.1M43.2 175.3h.1M43.2 172.8v2.5M55.9 172.8h.1M55.9 175.3h.1M55.9 172.8v2.5M71.2 172.8h.1M71.2 172.8v2.5h-30.5"/>
<path d="M86.4 172.8h.1M86.4 175.3h.1M86.4 172.8v2.5M99.1 172.8h.1M99.1 172.8v2.5h-12.7M111.8 175.3h.1M111.8 172.8h.1M111.8 175.3h5.1M111.8 172.8v2.5M129.6 175.3h.1M129.6 175.3h10.1M134.7 175.3h.1"/>
<path d="M134.7 172.8h.1M134.7 172.8v2.5M152.4 175.3h.1M152.4 175.3h12.7M160.1 175.3h.1M160.1 172.8h.1M160.1 172.8v2.5M180.4 175.3h.1M180.4 175.3h22.8M185.5 172.8h.1M185.5 172.8v2.5M203.2 172.8h.1"/>
<path d="M203.2 175.3h.1M203.2 172.8v2.5M231.2 167.7h33M233.7 167.7h.1M233.7 165.1h.1M233.7 162.6h.1M233.7 162.6v5.1M233.7 165.1h30.5M233.7 162.6h30.5M264.2 167.7h.1M17.8 185.5h.1M17.8 185.5h33"/>
<path d="M17.8 185.5v5M33.1 185.5h.1M33.1 185.5v5M43.2 185.5h.1M43.2 185.5v5M66.1 185.5h.1M66.1 185.5h22.8M71.2 185.5h.1M71.2 185.5v5M78.8 185.5h.1M78.8 185.5v5M88.9 185.5h.1"/>
<path d="M88.9 185.5v5M99.1 190.5h.1M101.6 185.5h.1M101.6 185.5h5.1M101.6 185.5v5h-2.5M119.4 185.5h.1M119.4 185.5h10.2M124.5 185.5h.1M124.5 185.5v5M129.6 185.5h.1M144.8 185.5h17.8M149.9 185.5h.1"/>
<path d="M149.9 185.5v5M162.6 185.5h.1M162.6 185.5v5M172.8 188h.1M172.8 193.1h.1M172.8 188v5.1M188 188h.1M188 188v5.1h-15.2M205.8 188h.1M205.8 188v5.1"/>
</g>
<g fill="#f00" stroke="#f00" stroke-width=".25">
<circle cx="78.8" cy="185.4" r=".49"/>
<circle cx="71.1" cy="185.4" r=".49"/>
<circle cx="25.4" cy="137.2" r=".49"/>
<circle cx="25.4" cy="119.4" r=".49"/>
<circle cx="40.7" cy="119.4" r=".49"/>
<circle cx="33" cy="119.4" r=".49"/>
<circle cx="40.7" cy="124.5" r=".49"/>
<circle cx="119.4" cy="137.2" r=".49"/>
<circle cx="157.5" cy="116.9" r=".49"/>
<circle cx="149.9" cy="116.9" r=".49"/>
<circle cx="165.1" cy="119.4" r=".49"/>
<circle cx="165.1" cy="116.9" r=".49"/>
<circle cx="266.7" cy="137.2" r=".49"/>
<circle cx="233.7" cy="116.9" r=".49"/>
<circle cx="266.7" cy="116.9" r=".49"/>
<circle cx="259.1" cy="116.9" r=".49"/>
<circle cx="251.5" cy="116.9" r=".49"/>
<circle cx="238.8" cy="132.1" r=".49"/>
<circle cx="188" cy="124.5" r=".49"/>
<circle cx="149.9" cy="134.6" r=".49"/>
<circle cx="238.8" cy="116.9" r=".49"/>
<circle cx="233.7" cy="129.6" r=".49"/>
<circle cx="109.2" cy="119.4" r=".49"/>
<circle cx="119.4" cy="119.4" r=".49"/>
<circle cx="55.9" cy="175.3" r=".49"/>
<circle cx="185.4" cy="66.1" r=".49"/>
<circle cx="160" cy="175.3" r=".49"/>
<circle cx="124.5" cy="185.4" r=".49"/>
<circle cx="43.2" cy="185.4" r=".49"/>
<circle cx="78.8" cy="53.4" r=".49"/>
<circle cx="88.9" cy="61" r=".49"/>
<circle cx="109.2" cy="43.2" r=".49"/>
<circle cx="78.8" cy="66.1" r=".49"/>
<circle cx="88.9" cy="43.2" r=".49"/>
<circle cx="96.5" cy="61" r=".49"/>
<circle cx="96.5" cy="43.2" r=".49"/>
<circle cx="30.5" cy="45.7" r=".49"/>
<circle cx="30.5" cy="43.2" r=".49"/>
<circle cx="78.8" cy="43.2" r=".49"/>
<circle cx="61" cy="129.6" r=".49"/>
<circle cx="33" cy="185.4" r=".49"/>
<circle cx="185.4" cy="175.3" r=".49"/>
<circle cx="149.9" cy="185.4" r=".49"/>
<circle cx="134.6" cy="175.3" r=".49"/>
<circle cx="43.2" cy="175.3" r=".49"/>
<circle cx="233.7" cy="165.1" r=".49"/>
<circle cx="233.7" cy="167.7" r=".49"/>
</g>
<g font-size="4.1">
<text x="12.7" y="16.2">1.8V电源（RA8T2 不实装）</text>
<text x="129.6" y="16.2">FLASH</text>
<text x="12.7" y="105.1">电源保护</text>
<text x="142.3" y="105.1">5V转3.3V</text>
<text x="12.7" y="163.5">电源分割</text>
</g>
<g font-size="2.3">
<text x="175.8" y="17.3">CE</text>
<text x="187.5" y="17.3">1</text>
<text x="190.5" y="14.8">U6</text>
<text x="217.7" y="17.3">8</text>
<text x="233.2" y="12.3">VCC2</text>
<text x="175.8" y="22.4">DO</text>
<text x="187.5" y="22.4">2</text>
<text x="217.7" y="22.4">7</text>
<text x="226.6" y="22.4">HOLD</text>
<text x="175.8" y="27.5">WP</text>
<text x="187.5" y="27.4">3</text>
<text x="217.7" y="27.4">6</text>
<text x="226.6" y="27.5">SCK</text>
<text x="187.5" y="32.5">4</text>
<text x="217.7" y="32.5">5</text>
<text x="226.6" y="32.6">DI</text>
<text x="24.9" y="37.7">VSYS_3V3</text>
<text x="45.8" y="40.2">U702</text>
<text x="105.3" y="37.7">VCC_1V8</text>
<text x="170" y="40.2">VSS</text>
<text x="190.5" y="37.7">NC</text>
<text x="42.7" y="47.8">6</text>
<text x="42.7" y="45.2">7</text>
<text x="42.7" y="42.7">8</text>
<text x="67.9" y="42.7">1</text>
<text x="67.9" y="45.2">2</text>
<text x="67.9" y="47.8">3</text>
<text x="88.9" y="47.8">C720</text>
<text x="89.5" y="42.5">VDD18_RA8x1</text>
<text x="109.3" y="47.8">C721</text>
<text x="164.6" y="42.8">VCC2</text>
<text x="167.7" y="47.8">C703</text>
<text x="182.4" y="45.3">VCC2</text>
<text x="22.9" y="52.9">C722</text>
<text x="42.7" y="50.3">5</text>
<text x="67.9" y="50.3">4</text>
<text x="67.9" y="52.8">9</text>
<text x="88.9" y="50.4">NC</text>
<text x="99.1" y="50.4">R729</text>
<text x="99.1" y="52.9">NC</text>
<text x="109.3" y="50.4">NC</text>
<text x="167.7" y="50.4">0.1uF</text>
<text x="207.8" y="50.4">VCC2</text>
<text x="22.9" y="55.5">NC</text>
<text x="38.1" y="58">R730</text>
<text x="45.8" y="58">NC</text>
<text x="88.9" y="55.5">C0402</text>
<text x="88.9" y="58">NC</text>
<text x="99.1" y="55.5">R0402</text>
<text x="109.3" y="55.5">C0402</text>
<text x="109.3" y="58">NC</text>
<text x="167.7" y="55.5">C0201</text>
<text x="167.7" y="58">16V</text>
<text x="188" y="55.5">R701</text>
<text x="188" y="58">10K</text>
<text x="195.6" y="58">U3</text>
<text x="210.3" y="56.7" transform="rotate(-90 210.3 56.7)">8</text>
<text x="22.9" y="60.5">C0402</text>
<text x="22.9" y="63.1">NC</text>
<text x="38.1" y="60.5">NC</text>
<text x="38.1" y="63.1">R0402 T2无mipi</text>
<text x="45.8" y="60.5">DFN8L-3X3</text>
<text x="91.5" y="65.6">R731</text>
<text x="160.1" y="65.6">R702</text>
<text x="164.9" y="63.1">VSS</text>
<text x="172.8" y="65.6">36R R0402</text>
<text x="188" y="60.5">R0201</text>
<text x="188.5" y="65.6">CE 1</text>
<text x="227.9" y="65.5">2</text>
<text x="227.9" y="63">5</text>
<text x="231.7" y="63">DI</text>
<text x="231.7" y="65.6">DO</text>
<text x="238.8" y="65.6">R704</text>
<text x="238.8" y="63.1">R703</text>
<text x="251.5" y="65.6">36R R0201</text>
<text x="251.5" y="63.1">36R R0201</text>
<text x="20.1" y="70.7">VSS</text>
<text x="91.5" y="68.2">NC</text>
<text x="91.5" y="70.7">R0402</text>
<text x="106.5" y="68.2">VSS</text>
<text x="227.9" y="68.1">3</text>
<text x="227.9" y="70.6">7</text>
<text x="231.7" y="68.1">WP</text>
<text x="231.7" y="70.7">HOLD R706</text>
<text x="238.8" y="68.2">R705</text>
<text x="251.5" y="68.2">36R R0201</text>
<text x="251.5" y="70.7">36R R0201</text>
<text x="76" y="73.2">VSS</text>
<text x="160.1" y="73.2">R707</text>
<text x="172.8" y="73.2">36R R0201 SCK</text>
<text x="192.6" y="73.2">6</text>
<text x="218.5" y="83.4">W25Q256JVEIQ</text>
<text x="210.3" y="84.4" transform="rotate(-90 210.3 84.4)">4</text>
<text x="215.4" y="84.4" transform="rotate(-90 215.4 84.4)">9</text>
<text x="208.1" y="93.6">VSS VSS</text>
<text x="23.4" y="113.9">VCC_5V</text>
<text x="38.9" y="111.3">TP702</text>
<text x="71.2" y="113.9">U703</text>
<text x="103.9" y="111.3">VIN_5V</text>
<text x="117.6" y="111.3">TP703</text>
<text x="147.1" y="108.8">VIN_5V</text>
<text x="198.2" y="113.9">U4</text>
<text x="237" y="108.8">TP701</text>
<text x="261.2" y="108.8">VSYS_3V3</text>
<text x="68.1" y="118.9">6</text>
<text x="71.2" y="116.4">AP22615AWU-7</text>
<text x="98.3" y="118.9">1</text>
<text x="193.8" y="116.3">10</text>
<text x="195.1" y="118.9">9</text>
<text x="222.8" y="116.3">1</text>
<text x="222.8" y="118.9">2</text>
<text x="25.4" y="124">C709</text>
<text x="33.1" y="124">C704</text>
<text x="40.7" y="124">R716</text>
<text x="53.4" y="124">10K</text>
<text x="68.1" y="124">3</text>
<text x="119.4" y="124">C705</text>
<text x="127" y="124">C706</text>
<text x="149.9" y="121.5">C708</text>
<text x="149.9" y="124">22uF</text>
<text x="157.5" y="121.5">C707</text>
<text x="157.5" y="124">0.1uF</text>
<text x="167.7" y="124">R717</text>
<text x="180.4" y="124">10K</text>
<text x="195.1" y="124">7</text>
<text x="195.1" y="121.4">8</text>
<text x="222.8" y="121.4">3</text>
<text x="222.8" y="124">4</text>
<text x="241.3" y="124">R719</text>
<text x="251.5" y="121.5">C710</text>
<text x="251.5" y="124">22pF</text>
<text x="259.1" y="121.5">C711</text>
<text x="259.1" y="124">22uF</text>
<text x="266.7" y="121.5">C712</text>
<text x="266.7" y="124">0.1uF</text>
<text x="276.9" y="124">R732</text>
<text x="25.4" y="126.6">22uF</text>
<text x="25.4" y="131.7">C0603</text>
<text x="33.1" y="126.6">0.1uF</text>
<text x="33.1" y="131.7">C0402</text>
<text x="40.7" y="129.1">R718</text>
<text x="53.4" y="126.6">R0402</text>
<text x="53.4" y="131.7">R0402</text>
<text x="53.4" y="129.1">10K</text>
<text x="68.1" y="129">4</text>
<text x="98.3" y="129">5</text>
<text x="119.4" y="126.6">22uF</text>
<text x="119.4" y="131.7">C0603</text>
<text x="127" y="126.6">0.1uF</text>
<text x="127" y="131.7">C0402</text>
<text x="149.9" y="129.1">C0603</text>
<text x="149.9" y="131.7">10V</text>
<text x="157.5" y="129.1">C0402</text>
<text x="157.5" y="131.7">50V</text>
<text x="180.4" y="126.6">R0402</text>
<text x="185.5" y="131.7">C713</text>
<text x="195.1" y="126.5">6</text>
<text x="222.8" y="126.5">5</text>
<text x="222.8" y="129">11</text>
<text x="241.3" y="126.6">56K</text>
<text x="241.3" y="129.1">R0402</text>
<text x="251.5" y="129.1">C0402</text>
<text x="251.5" y="131.7">50V</text>
<text x="259.1" y="129.1">C0603</text>
<text x="259.1" y="131.7">10V</text>
<text x="266.7" y="129.1">C0402</text>
<text x="266.7" y="131.7">50V</text>
<text x="276.9" y="126.6">6.8K</text>
<text x="276.9" y="129.1">R0402</text>
<text x="25.4" y="134.2">10V</text>
<text x="33.1" y="134.2">50V</text>
<text x="83.3" y="135.2" transform="rotate(-90 83.3 135.2)">2</text>
<text x="111.8" y="136.7">R720</text>
<text x="119.4" y="134.2">10V</text>
<text x="127" y="134.2">50V</text>
<text x="185.5" y="134.2">0.1uF</text>
<text x="198.2" y="134.2">ISL80102IRAJZ</text>
<text x="198.2" y="137.5">DFN10-3X3</text>
<text x="276.9" y="136.7">LED700</text>
<text x="111.8" y="139.3">2K</text>
<text x="111.8" y="141.8">R0402</text>
<text x="185.5" y="139.3">C0402</text>
<text x="185.5" y="141.8">50V</text>
<text x="230.9" y="141.8">VSS</text>
<text x="241.3" y="139.3">R721</text>
<text x="241.3" y="141.8">10K</text>
<text x="276.9" y="139.3">WHITE</text>
<text x="276.9" y="141.8">LED0603</text>
<text x="22.6" y="146.9">GND</text>
<text x="81.1" y="146.9">GND</text>
<text x="116.6" y="146.9">GND</text>
<text x="147.1" y="144.4">GND</text>
<text x="182.7" y="149.4">GND</text>
<text x="241.3" y="144.4">R0402</text>
<text x="264" y="144.4">VSS</text>
<text x="106.5" y="152">GND</text>
<text x="236" y="154.5">VSS</text>
<text x="271.6" y="154.5">VSS</text>
<text x="266.7" y="163.2">VCC_USB</text>
<text x="267.8" y="165.7">VCC_USBHS</text>
<text x="20.1" y="169.8">VBATT</text>
<text x="40.9" y="169.5">VCC</text>
<text x="50.3" y="169.8">VSYS_3V3</text>
<text x="65.6" y="169.8">VCC_RA4M2 VSYS_3V3</text>
<text x="96.1" y="169.8">VCC2</text>
<text x="107" y="169.2">VREFH0</text>
<text x="130.6" y="169.2">VREFH</text>
<text x="157.3" y="169.8">AVCC0</text>
<text x="167.7" y="172.3">L700</text>
<text x="179.9" y="169.8">VSYS_3V3</text>
<text x="196.9" y="169.2">AVCC_MIPI</text>
<text x="217.1" y="168.2">VSYS_3V3</text>
<text x="268.8" y="168.2">AVCC_USBHS</text>
<text x="25.4" y="174.8">R725</text>
<text x="38.1" y="177.4">R0402</text>
<text x="38.1" y="174.8">0R</text>
<text x="115.6" y="174.8">R726</text>
<text x="127" y="177.4">R0402</text>
<text x="127.1" y="174.8">0R</text>
<text x="139.7" y="174.8">R727</text>
<text x="149.9" y="174.8">0R</text>
<text x="149.9" y="177.4">R0402</text>
<text x="164.6" y="174.8">1</text>
<text x="167.7" y="179.9">120R 100MHz</text>
<text x="177.8" y="174.8">2</text>
<text x="238.8" y="179.2">瑞萨电子www.renesas.com</text>
<text x="52.1" y="185">2</text>
<text x="58.5" y="182.5">L701</text>
<text x="65.3" y="184.9">1</text>
<text x="104.2" y="185">R728</text>
<text x="116.9" y="185">0R</text>
<text x="127" y="182.5">L702</text>
<text x="129.1" y="184.9">1</text>
<text x="134.7" y="182.5">120R 100MHz</text>
<text x="142.3" y="185">2</text>
<text x="168.8" y="185">VCC_1V8</text>
<text x="182.3" y="185">VCC18_MIPI</text>
<text x="203.2" y="182.5">J702</text>
<text x="208.3" y="185">TP</text>
<text x="238.8" y="181.4">东莞野火电子技术有限公司</text>
<text x="50.8" y="190.1">120R 100MHz</text>
<text x="116.9" y="187.5">R0402</text>
<text x="205.2" y="188.5" transform="rotate(-90 205.2 188.5)">1</text>
<text x="219" y="187">Title</text>
<text x="236.3" y="190.1">CPKNET-RA8T2 核心板</text>
<text x="11.5" y="195.2">JDBG_EGND</text>
<text x="28" y="195.2">TF_EGND</text>
<text x="40.4" y="195.2">JUSB_EGND</text>
<text x="68.4" y="195.2">GND</text>
<text x="76" y="195.2">VSS VSS_RA4M2</text>
<text x="98.8" y="195.2">VREFL0</text>
<text x="116.6" y="195.2">AVSS0/VREFL</text>
<text x="147.1" y="195.2">VSS</text>
<text x="157.3" y="195.2">VSS_MIPI</text>
<text x="203" y="197.7">GND</text>
<text x="218.7" y="194.6">Size</text>
<text x="219.8" y="197.4">A4</text>
<text x="227.1" y="194.9">Document Number</text>
<text x="243.9" y="197.7">电源LDO/DCDC/MIPI/Flash</text>
<text x="283" y="194.6">Rev</text>
<text x="283.8" y="197.9">V1.2</text>
<text x="219.2" y="202.3">Date:</text>
<text x="227.6" y="202.3">Saturday, September 12, 2026</text>
<text x="266.8" y="202.3">Sheet</text>
<text x="274.4" y="202.3">7</text>
<text x="279.2" y="202.3">of</text>
<text x="283.8" y="202.3">10</text>
</g>
<g font-size="2.3" fill="#00f">
<text x="251.5" y="14.6">Page1：MCU 电源</text>
<text x="251.5" y="16.9">Page2：MCU I/O</text>
<text x="251.5" y="19.2">Page3：Jlink OB</text>
<text x="251.5" y="21.5">Page4：USB HS</text>
<text x="251.5" y="23.7">Page5：SDRAM</text>
<text x="251.5" y="26">Page6：STORAGE MEMORY</text>
<text x="251.5" y="28.3">Page7：电源LDO/DCDC/MIPI/FLASH</text>
<text x="251.5" y="30.6">Page8：BTB</text>
<text x="198.2" y="37.5">W25Q32JVSNIM</text>
<text x="152.4" y="83.2">U3和U6选装其一</text>
<text x="152.4" y="85.5">两种封装选择叠盘方式摆放</text>
<text x="233.7" y="106">TP_VSYS_3V3</text>
<text x="35.6" y="108.6">TP_VCC_5V</text>
<text x="114.4" y="108.6">TP_VIN_5V</text>
<text x="86.4" y="134">限流保护3A</text>
<text x="203.2" y="179.7">TP_GND</text>
</g>
<g font-size="2.3" fill="#00c">
<text x="191.8" y="18.9">CS</text>
<text x="191.8" y="24">DO/IO1</text>
<text x="204" y="24">HOLD/IO3</text>
<text x="209.8" y="18.9">VCC</text>
<text x="191.8" y="29">WP/IO2</text>
<text x="210.2" y="29">CLK</text>
<text x="191.8" y="34.1">GND</text>
<text x="208.1" y="34.1">DI/IO0</text>
<text x="47" y="46.8">VIN1</text>
<text x="47" y="44.3">VIN2</text>
<text x="57.2" y="44.3">VOUT1</text>
<text x="57.2" y="46.8">VOUT2</text>
<text x="47" y="51.9">ENABLE</text>
<text x="47" y="49.4">SS</text>
<text x="59.7" y="51.9">GND</text>
<text x="61.9" y="49.4">FB</text>
<text x="58.6" y="54.4">EPAD</text>
<text x="211.9" y="64.6" transform="rotate(-90 211.9 64.6)">VCC</text>
<text x="217.7" y="64.6">SI_IO0</text>
<text x="196.9" y="67.1">CE</text>
<text x="216.1" y="69.7">WP_IO2</text>
<text x="216.6" y="67.1">SO_IO1</text>
<text x="196.9" y="74.8">SCK</text>
<text x="205.3" y="72.2">HOLD/RESET_IO3</text>
<text x="211.9" y="80.1" transform="rotate(-90 211.9 80.1)">GND</text>
<text x="217" y="80.1" transform="rotate(-90 217 80.1)">PAD</text>
<text x="199.4" y="117.9">VIN1</text>
<text x="212.1" y="117.9">VOUT1</text>
<text x="72.4" y="125.6">FLG</text>
<text x="72.4" y="120.5">IN</text>
<text x="90.5" y="120.5">OUT</text>
<text x="199.4" y="125.6">ENABLE</text>
<text x="199.4" y="123">DNC</text>
<text x="199.4" y="120.5">VIN2</text>
<text x="212.1" y="120.5">VOUT2</text>
<text x="215.4" y="123">ADJ</text>
<text x="216.5" y="125.6">PG</text>
<text x="72.4" y="130.6">EN</text>
<text x="81.3" y="131.7">GND</text>
<text x="90.2" y="130.6">ISET</text>
<text x="199.4" y="128.1">SS</text>
<text x="213.5" y="130.6">EPAD</text>
<text x="214.7" y="128.1">GND</text>
</g>
<g font-size="2.3" fill="#f00">
<text x="274.1" y="64.3">P100</text>
<text x="282" y="64.3">[2,8]</text>
<text x="139.7" y="66.9">[2,8]</text>
<text x="147.1" y="66.9">P107</text>
<text x="274.1" y="69.4">P103</text>
<text x="274.1" y="72">P101</text>
<text x="274.1" y="66.9">P803</text>
<text x="282" y="69.4">[2,8]</text>
<text x="282" y="72">[2,8]</text>
<text x="282" y="66.9">[2,8]</text>
<text x="139.7" y="74.5">[2,8]</text>
<text x="147.1" y="74.5">P808</text>
<text x="161.8" y="112.9">[8]</text>
<text x="167.2" y="112.9">PMIC_EN</text>
<text x="32.3" y="140.8">[8]</text>
<text x="37.6" y="140.8">USBPWR_EN</text>
</g>
<g font-size="1.8">
<text x="31.7" y="1.9">5</text>
<text x="90.1" y="1.9">4</text>
<text x="148.5" y="1.9">3</text>
<text x="206.8" y="1.9">2</text>
<text x="265.2" y="1.9">1</text>
<text x=".7" y="29.8">D</text>
<text x="295.1" y="29.8">D</text>
<text x=".7" y="80.9">C</text>
<text x="295.1" y="80.9">C</text>
<text x=".7" y="132.1">B</text>
<text x="295.1" y="132.1">B</text>
<text x=".7" y="183.3">A</text>
<text x="295.1" y="183.3">A</text>
<text x="31.7" y="209.2">5</text>
<text x="90.1" y="209.2">4</text>
<text x="148.5" y="209.2">3</text>
<text x="206.8" y="209.2">2</text>
<text x="265.2" y="209.2">1</text>
</g>
</svg>
